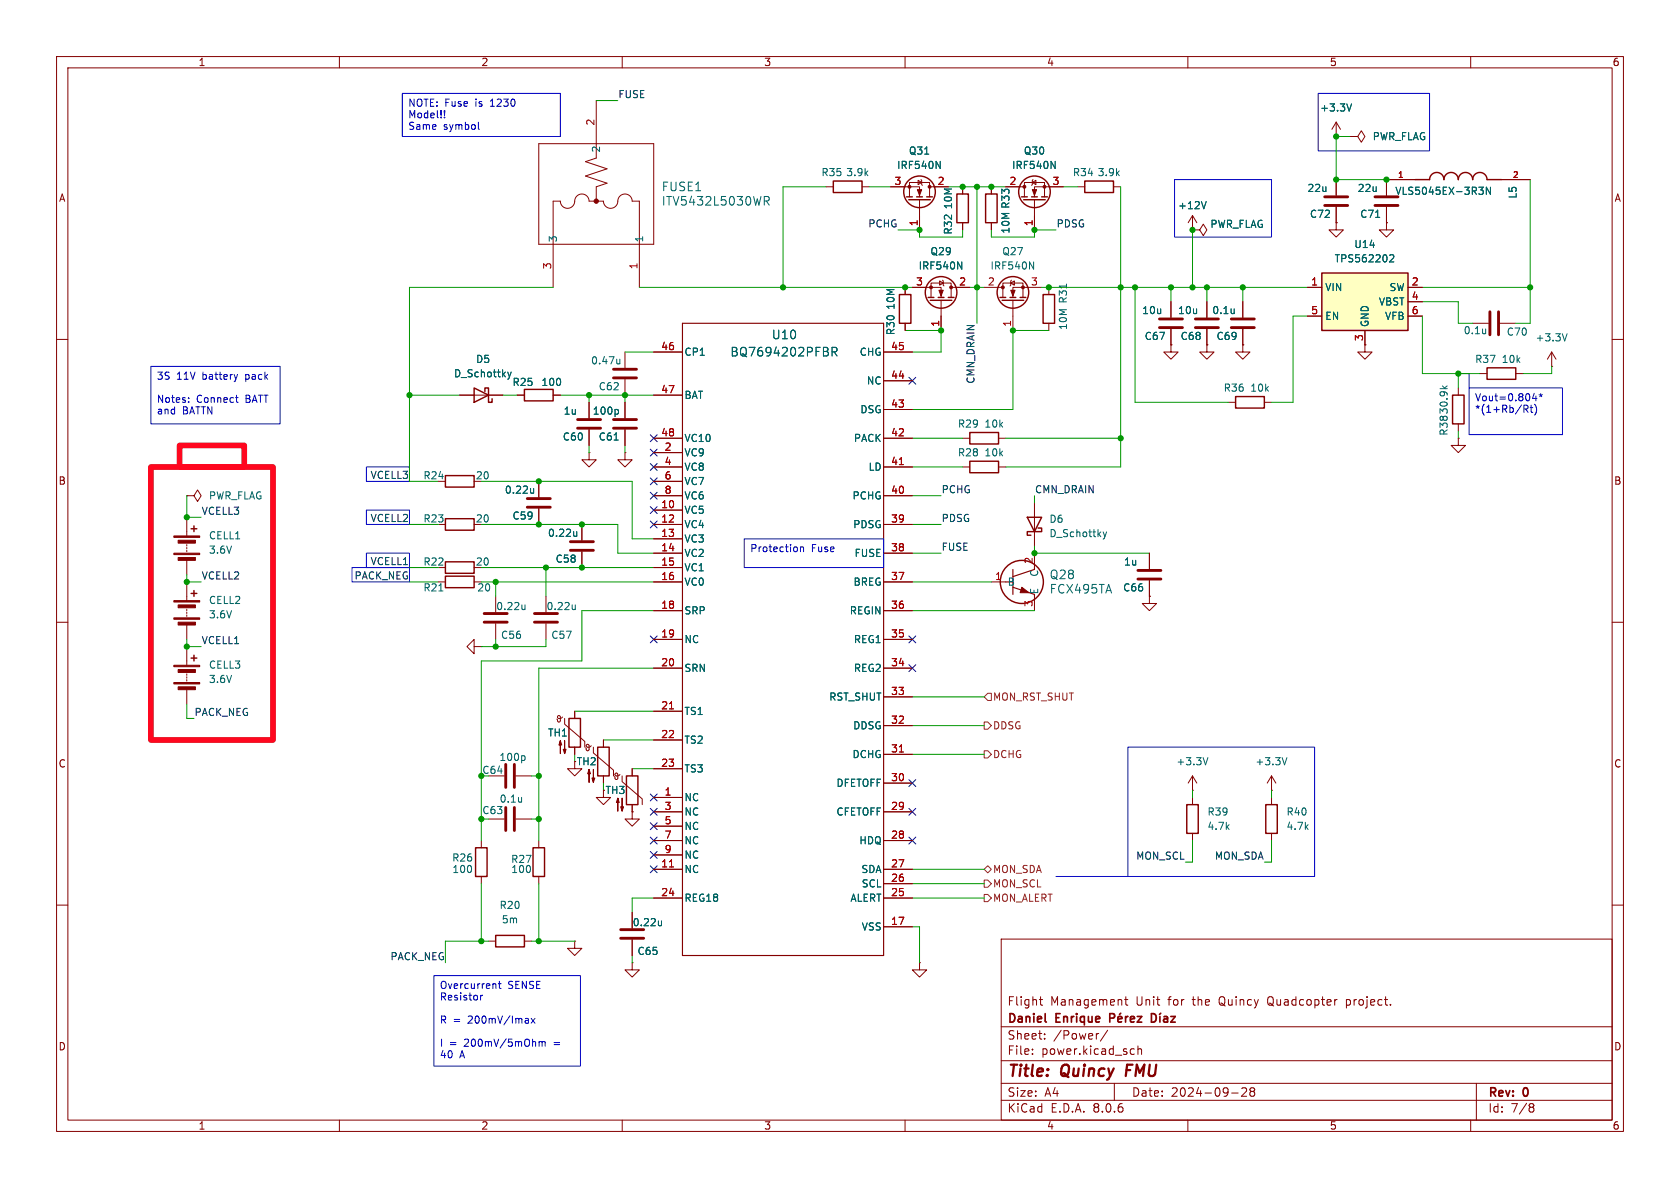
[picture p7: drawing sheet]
<svg xmlns="http://www.w3.org/2000/svg" width="297mm" height="210mm" viewBox="0 0 297 210" stroke-linecap="round" stroke-linejoin="round" font-family="sans-serif">
<g fill="none" stroke="#840000" stroke-width=".18">
<path d="M10 10h277v190h-277zM12 12h273v186h-273zM60 10v2M105.4 17.8v10.1l-1.9 .7 3.8 1.2-3.8 1.3 3.8 1.3-1.9 .6v2.6M110 10v2M160 10v2M210 10v2M260 10v2M95.2 25.4h20.4v17.8h-20.4zM146 33h1.3M152.4 33h1.3M157.5 33h5.1v1.8"/>
<path d="M160.8 34.8v-2.5h3.5v2.5M162.3 31.9l.6 .4-.6 .3zM162.6 35.3v5.3M162.8 31.8l.1 .1v.7l.2 .2M164.3 33h3.3M170.2 33v1.3M170.2 39.4v1.2M175.3 33v1.3M175.3 39.4v1.2M177.8 33h3.3M181.1 34.8v-2.5h3.6v2.5M182.5 32.3l.6-.4v.7z"/>
<path d="M182.6 31.8l-.1 .1v.7l-.1 .2M182.9 35.3v5.3M188 33h-5.1v1.8M190.5 33h1.3M196.8 33h1.3M210.8 38.1v2.5M210.8 38.1l-.7 1.3M210.8 38.1l.8 1.3M236.2 39.4v1.2h1.3l-1.3 1.3-1.3-1.3h1.3M236.2 39.4h.1M236.2 24.1h.1M236.2 21.6v2.5"/>
<path d="M236.2 31.8v2.7M236.2 36.6v2.8M236.2 21.6l-.7 1.3M236.2 21.6l.8 1.3M245.1 39.4v1.2h1.3l-1.3 1.3-1.3-1.3h1.3M245.1 39.4h.1M245.1 31.8h5.1M265.4 31.8h5.1M10 60h2M97.8 50.8v-15.2h1.3a1.31 1.31 0 0 0 1.4 1.2 1.31 1.31 0 0 0 1.1-1.6 1.27 1.27 0 0 1 1.4-.9 1.27 1.27 0 0 1 1.1 1.3h2.6a1.31 1.31 0 0 0 1.4 1.2 1.31 1.31 0 0 0 1.2-1.6 1.27 1.27 0 0 1 1.4-.9 1.27 1.27 0 0 1 1.1 1.3h1.2v15.2M160 50.8v1.3M160 57.2v1.2"/>
<path d="M161.3 50.8h5.1v1.8M164.6 52.6v-2.6h3.5v2.6M166.1 49.7l.7 .3-.7 .4zM166.4 53.1v5.3M166.6 49.5l.2 .2v.7l.1 .1M168.1 50.8h3.3M174 50.8h3.3M177.3 52.6v-2.6h3.5v2.6M178.7 50l.6-.3v.7zM178.8 49.5l-.1 .2v.7l-.1 .1M179.1 53.1v5.3M184.1 50.8h-5v1.8"/>
<path d="M185.4 50.8v1.3M185.4 57.2v1.2M207 53.3v2.8M207 58.2v2.8M210.8 40.6h1.3l.6-1 .7 1-.7 1.1-.6-1.1M210.8 40.6h.1M213.4 53.3v2.8M213.4 58.2v2.8M219.7 53.3v2.8M219.7 58.2v2.8M260.3 57.2h2.8M265.2 57.2h2.8"/>
<path d="M285 60h2M81.3 69.9h7.6M91.4 69.9h1.3M97.8 69.9h1.3M104.1 71.1v2.8M104.1 75.9v2.8M110.5 62.2v2.8M110.5 67.1v2.8M110.5 71.1v2.8M110.5 75.9v2.8M115.6 69.9h5M115.6 77.5h5"/>
<path d="M115.6 62.2h5M156.2 77.5h5.1M156.2 72.4h5.1M156.2 67.3h5.1M156.2 62.2h5.1M170.2 77.5h1.2M176.5 77.5h1.3M207 61v1.2h1.3l-1.3 1.3-1.3-1.3h1.3M207 61h.1M213.4 61v1.2h1.2l-1.2 1.3-1.3-1.3h1.3M213.4 61h.1M217.2 71.1h1.2"/>
<path d="M219.7 61v1.2h1.3l-1.3 1.3-1.3-1.3h1.3M219.7 61h.1M223.5 71.1h1.3M241.3 61v1.2h1.3l-1.3 1.3-1.3-1.3h1.3M241.3 61h.1M257.8 77.5v1.2h1.3l-1.3 1.3-1.3-1.3h1.3M257.8 77.5h.1M257.8 68.6v1.3M257.8 74.9v1.3M274.3 64.8h.1M274.3 62.2l-.7 1.3M274.3 62.2v2.6"/>
<path d="M274.3 62.2l.8 1.3M33 87.6h1.3l.6-1 .7 1-.7 1-.6-1M33 87.6h.1M33 91.4v3.3M33 96.3v.2M33 96.8v.2M33 97.3v.2M33 99.1v2.5M77.5 92.7h1.2M77.5 85.1h1.2M95.2 85.1v2.8M95.2 89.9v2.8"/>
<path d="M102.9 92.7v2.8M102.9 97.5v2.8M104.1 80v1.3h1.3l-1.3 1.3-1.2-1.3h1.2M104.1 80h.1M110.5 80v1.3h1.3l-1.3 1.3-1.3-1.3h1.3M110.5 80h.1M115.6 92.7h5M115.6 85.1h5M115.6 90.2h5M115.6 95.3h5M115.6 97.8h5M115.6 80h5"/>
<path d="M115.6 82.6h5M115.6 87.6h5M156.2 92.7h5.1M156.2 97.8h5.1M156.2 82.6h5.1M156.2 87.6h5.1M170.2 82.6h1.2M176.5 82.6h1.3M182.9 88.9v7.6M182.9 97.8v2.5M203.2 97.8v2.8M10 110h2"/>
<path d="M33 102.9v3.3M33 107.7v.3M33 108.2v.3M33 108.7v.3M33 110.5v2.5M33 114.3v3.3M33 119.1v.3M33 119.6v.3M77.5 100.3h1.2M77.5 102.9h1.2M83.8 114.3v-1.3l-1.3 1.3 1.3 1.3v-1.3h1.3M83.8 102.9h1.3"/>
<path d="M85.1 114.3h.1M87.6 105.4v2.8M87.6 110.2v2.8M96.5 105.4v2.8M96.5 110.2v2.8M115.6 100.3h5M115.6 102.9h5M115.6 108h5M115.6 113h5M115.6 118.1h5M156.2 102.9h5.1M156.2 108h5.1"/>
<path d="M156.2 113h5.1M156.2 118.1h5.1M175.3 102.9h2.5M182.9 105.4v2.6M203.2 105.4v1.3h1.3l-1.3 1.3-1.3-1.3h1.3M203.2 105.4h.1M203.2 102.6v2.8M285 110h2M33 120.1v.3M33 121.9v2.6M86.4 137.2h2.8M91.2 137.2h2.8"/>
<path d="M99.4 126.7l-.3 .3h-.3l-.2-.1v-.3l.2-.1 .3 .2v.7l-.2 .2h-.3l-.2-.5M99.8 127v1l3.6 3.1v1M101.6 134.6v1.3h1.3l-1.3 1.3-1.3-1.3h1.3M101.6 125.7v1.3M101.6 132.1v1.3M103.9 132.1l-.3-.3 .3-.2 .2 .2v.7l-.1 .2-.3-.1-.2-.4M104.5 131.8l-.3 .3h-.3M104.9 132.1v1l3.6 3v1.1M106.7 139.7v1.3h1.2l-1.2 1.2-1.3-1.2h1.3M106.7 130.8v1.3M106.7 137.2v1.2M109 137.2l-.3-.3 .2-.2 .3 .2v.7l-.1 .2-.3-.1-.2-.4"/>
<path d="M109.6 136.9l-.3 .2-.3 .1M110 137.2v1l3.5 3v1M111.8 135.9v1.3M115.6 125.7h5M115.6 130.8h5M115.6 135.9h5M156.2 138.4h5.1M156.2 133.4h5.1M156.2 128.3h5.1M156.2 123.2h5.1M210.8 139.7h.1M210.8 137.2l-.7 1.2"/>
<path d="M210.8 137.2v2.5M210.8 137.2l.8 1.2M224.8 139.7h.1M224.8 137.2v2.5M224.8 137.2l-.8 1.2M224.8 137.2l.8 1.2M10 160h2M85.1 148.6v1.3M85.1 154.9v1.3M86.4 144.8h2.8M91.2 144.8h2.8M95.2 148.6v1.3"/>
<path d="M95.2 154.9v1.3M111.8 143.5v1.3h1.2l-1.2 1.3-1.3-1.3h1.3M111.8 143.5h.1M111.8 142.2v1.3M115.6 141h5M115.6 153.7h5M115.6 158.8h5M115.6 148.6h5M115.6 143.5h5M115.6 146.1h5M115.6 151.1h5M156.2 153.7h5.1"/>
<path d="M156.2 158.8h5.1M156.2 156.2h5.1M156.2 148.6h5.1M156.2 143.5h5.1M210.8 141v1.2M210.8 147.3v1.3M224.8 141v1.2M224.8 147.3v1.3M285 160h2M86.4 166.4h1.2M92.7 166.4h1.3M101.6 166.4v1.2h1.3l-1.3 1.3-1.3-1.3h1.3"/>
<path d="M101.6 166.4h.1M111.8 170.2v1.3h1.2l-1.2 1.2-1.3-1.2h1.3M111.8 170.2h.1M111.8 161.3v2.8M111.8 166.1v2.8M156.2 163.8h5.1M162.6 170.2v1.3h1.2l-1.2 1.2-1.3-1.2h1.3M162.6 170.2h.1M177 166h108v32h-108zM183.7 176.7h.6M184 176.2v1.3l.3 .2M198.8 176.7h.6"/>
<path d="M199 176.2v1.3l.4 .2M236.2 176.7h.2M238 176.7v1.5M238 177.6l.2 .1M238.2 176.7l-.2 .1M60 198v2M110 198v2M160 198v2M177 194.5h108M177 191.5h108M177 187.5h108M177 181.5h108"/>
<path d="M182.5 186.3v.1M182.5 185.5v.1M184.7 183.6v.1M184.7 182.8v.1M194.2 182.7l-.2 .1M195.8 182.1l-1.3 2M197 191.5v3M200.1 185.4l.4 .1M200.5 186.3l-.4 .1M201.2 185.5l.2-.1 .3 .1 .1 .9M201.2 184.9v1.5M210 198v2"/>
<path d="M217.7 193.2h1.2M219.5 192.4l.6-.1 .2 .1 .1 .3-.9 1.1h.9M221.2 192.9l-.2-.2 .2-.4 .5 .1 .1 .2-.3 .3M221.2 192.9l-.2 .3v.3l.2 .3 .5-.1 .1-.2-.1-.4-.2-.2M221.2 192.9h.3M260 198v2M261 191.5v6.5M270.6 195.1h.3l.3 .3-.3 .3M270.6 195.7h.3M270.9 195.7l.2 .2 .1 .4-.3 .3h-.3"/>
</g>
<path d="M199.3 188.2l-.3 2" fill="none" stroke="#840000" stroke-width=".4"/>
<g fill="none" stroke="#840000" stroke-width=".3">
<path d="M196.2 180l.7-.1 .2-.2-.1-.4-.2-.1h-.6v1.5M198.1 179.1l-.2 .2M199 179.7v1M199.4 179.7l-.3 .1-.1 .2M201.1 179.7h.7l-.7 1h.7M203.6 179.2a.76 .76 0 0 1 .8 .7 .76 .76 0 0 1-.8 .8zM205.1 179.7v1M205.2 179.1l-.2 .2M205.8 179.8h.5l.1 .9M207 179.7h.8l-.8 1h.8M184.8 180.6l.2 .1M197.6 180.2l.7-.2v-.2l-.5-.1-.2 .2 .1 .7h.6"/>
<path d="M199.8 180.2l.8-.2-.1-.2-.4-.1-.3 .2 .1 .7h.6M206.4 180l-.5 .1a.29 .29 0 0 0-.2 .3 .29 .29 0 0 0 .2 .3l.5-.1"/>
</g>
<g fill="none" stroke="#006464" stroke-width=".18">
<path d="M238.9 18.4l-.4 1.2M135.1 35.5h.7l.2-.3-.1-.3-.2-.2h-.6v1.6M135.5 35.5l.5 .8M165.5 28.5l.7 1.3v-1.3M185.8 28.5l.7 1.3v-1.3M213.2 35.6l-.4 1.3M261.4 33.1h.8l-.4 .5 .4 .1v.4l-.2 .3h-.4M263.5 33.1v1.3l-.7-1.3v1.3M169.3 46.3l.7 1.3v-1.3M182 46.3l.7 1.3v-1.3M188.5 50.2v.7M218.2 54.6v.8"/>
<path d="M218.2 55.3l-.1 .1M262.6 58.2v.8M262.6 58.9h.1M277 59l-.4 1.3M89.8 65.8l.3 .8M90.1 66.6l-.3 .4M90.4 65.8l-.3 .8M108.6 77.8h.7M109.1 72.4l.2 .2v.4l-.2 .2M109.6 63.5v.8M109.6 64.2l-.4 .1M147.1 62.2l.7-.1 .2-.2-.1-.4-.2-.1h-.6v1.5"/>
<path d="M147.5 62.2l.5 .7M255 68.2l.5 .5M255.8 68.2l-.4 .4M94.3 86.3v.9M94.3 87.1l-.3 .1M102 94v.8M102 94.7l-.4 .1M195 94l.3 .9M195.3 94.9l-.3 .4M195.6 94l-.3 .9M77.6 104.5h.7M92.8 106.9v.9"/>
<path d="M92.8 107.6l-.4 .2M101.7 106.9v.9M101.7 107.6l-.4 .2M92.6 133.6l.2 .2v.4l-.2 .2M213.5 133.9l-.4 1.3M227.5 133.9l-.4 1.3M92.2 141v.8M92.2 141.7h-.1M116.9 162.8v.8M116.9 163.5l-.3 .1"/>
</g>
<g fill="none" stroke="#840000" stroke-width=".51">
<path d="M234.2 34.8h4.1M234.2 36.3h4.1M205 56.4h4M205 57.9h4M211.3 56.4h4.1M211.3 57.9h4.1M217.7 56.4h4M217.7 57.9h4M263.4 55.1v4.1M264.9 55.1v4.1M102.1 74.2h4.1M102.1 75.7h4.1"/>
<path d="M108.5 74.2h4M108.5 75.7h4M108.5 65.3h4M108.5 66.8h4M93.2 88.1h4.1M93.2 89.7h4.1M100.8 95.8h4.1M100.8 97.3h4.1M85.6 108.5h4.1M85.6 110h4.1M94.5 108.5h4.1M94.5 110h4.1"/>
<path d="M201.2 100.8h4M201.2 102.4h4M89.4 135.1v4.1M90.9 135.1v4.1M89.4 142.7v4.1M90.9 142.7v4.1M109.7 164.3h4.1M109.7 165.9h4.1"/>
</g>
<g fill="none" stroke="#840000" stroke-width=".25">
<path d="M147.3 32h5.1v2h-5.1zM160.3 34.8h1M160.7 35.3h3.8M162.1 34.8h1M163.8 34.8h1M169.2 34.3h2v5.1h-2zM174.2 34.3h2.1v5.1h-2.1zM180.6 34.8h1M181 35.3h3.8M182.4 34.8h1M184.1 34.8h1.1M191.8 32h5v2h-5z"/>
<path d="M250.2 31.8h2.5a1.27 1.27 0 0 1 1.3-1.3 1.27 1.27 0 0 1 1.3 1.3 1.27 1.27 0 0 1 1.2-1.3 1.27 1.27 0 0 1 1.3 1.3 1.27 1.27 0 0 1 1.3-1.3 1.27 1.27 0 0 1 1.2 1.3 1.27 1.27 0 0 1 1.3-1.3 1.27 1.27 0 0 1 1.3 1.3h2.5M159 52.1h2v5.1h-2zM164.1 52.6h1M164.5 53.1h3.8M165.9 52.6h1M167.6 52.6h1.1M176.8 52.6h1M177.2 53.1h3.8M178.6 52.6h1M180.3 52.6h1.1M184.4 52.1h2v5.1h-2zM83.8 68.6l2.6 1.3-2.6 1.2z"/>
<path d="M85.7 69.2v-.6h.7v2.5h.6v-.6M92.7 68.8h5.1v2.1h-5.1zM171.4 76.5h5.1v2h-5.1zM218.4 70.1h5.1v2h-5.1zM256.8 69.9h2v5h-2zM33.8 93.5h1M34.3 93v1M78.7 99.3h5.1v2h-5.1zM78.7 91.7h5.1v2h-5.1zM78.7 84.1h5.1v2h-5.1zM171.4 81.5h5.1v2.1h-5.1zM181.6 91.4h2.5l-1.2 2.6z"/>
<path d="M183.5 93.3h.6v.7h-2.5v.6h.6M33.8 104.9h1M33.8 116.3h1M34.3 104.4v1M34.3 115.8v1M78.7 101.9h5.1v2h-5.1zM100.6 127h2v5.1h-2zM105.7 132.1h2v5.1h-2zM110.7 137.2h2.1v5h-2.1zM84.1 149.9h2v5h-2zM94.2 149.9h2.1v5h-2.1zM209.8 142.2h2v5.1h-2z"/>
<path d="M223.8 142.2h2v5.1h-2zM87.6 165.4h5.1v2h-5.1z"/>
<circle cx="162.6" cy="33.9" r="2.79"/>
<circle cx="182.9" cy="33.9" r="2.79"/>
<circle cx="166.4" cy="51.7" r="2.79"/>
<circle cx="179.1" cy="51.7" r="2.79"/>
<circle cx="180.6" cy="102.9" r="3.8"/>
</g>
<path d="M120.6 57.2h35.6v111.7h-35.6zM179.1 100.7v4.4M179.1 103.8l3.8 1.3M182.9 100.7l-3.8 1.2" fill="none" stroke="#840000" stroke-width=".2"/>
<g fill="#840000" stroke="#840000" stroke-width=".18">
<path d="M180.6 103.8l1.3 1h-1.6z"/>
<path d="M182.5 33.5h.8l-.4 1z"/>
<path d="M166 51.3h.8l-.4 1z"/>
<path d="M178.7 51.3h.8l-.4 1z"/>
<path d="M162.2 33.5h.7l-.3 1z"/>
<path d="M30.7 109.2h4.6v.3h-4.6z"/>
<path d="M30.7 106.2h4.6v.2h-4.6z"/>
<path d="M31.5 110h3v.5h-3z"/>
<path d="M31.5 106.9h3v.5h-3z"/>
<path d="M30.7 120.7h4.6v.2h-4.6z"/>
<path d="M30.7 117.6h4.6v.3h-4.6z"/>
<path d="M31.5 121.4h3v.5h-3z"/>
<path d="M31.5 118.4h3v.5h-3z"/>
<path d="M30.7 97.8h4.6v.2h-4.6z"/>
<path d="M30.7 94.7h4.6v.3h-4.6z"/>
<path d="M31.5 98.6h3v.5h-3z"/>
<path d="M31.5 95.5h3v.5h-3z"/>
<path d="M99.1 130.9l.2 .8h-.5l.3-.8v2.3z"/>
<path d="M99.8 130.9v2.3l-.2-.7h.5l-.3 .7z"/>
<path d="M104.1 136l.3 .8h-.5l.2-.8v2.3z"/>
<path d="M104.9 136v2.3l-.3-.8h.6l-.3 .8z"/>
<path d="M109.2 141.1l.3 .8h-.5l.2-.8v2.3z"/>
<path d="M110 141.1v2.3l-.3-.8h.5l-.2 .8z"/>
<circle cx="184.7" cy="33" r=".25"/>
<circle cx="181.1" cy="33" r=".25"/>
<circle cx="164.6" cy="50.8" r=".25"/>
<circle cx="168.1" cy="50.8" r=".25"/>
<circle cx="180.8" cy="50.8" r=".25"/>
<circle cx="177.3" cy="50.8" r=".25"/>
<circle cx="160.8" cy="33" r=".25"/>
<circle cx="164.3" cy="33" r=".25"/>
<circle cx="105.4" cy="35.6" r=".38"/>
</g>
<path d="M159 82.1h.7M118.4 125.3h.7M159 132.9h.7M118.4 153.3h.7" fill="none" stroke="#a90000" stroke-width=".18"/>
<path d="M233.7 48.3h15.2v10.1h-15.2z" fill="#ffffc2"/>
<path d="M233.7 48.3h15.2v10.1h-15.2zM262.9 65h5.1v2.1h-5.1z" fill="none" stroke="#840000" stroke-width=".25"/>
<g fill="none" stroke="#840000" stroke-width=".18">
<path d="M157.5 33h2.5M162.6 38.1v2.5M165.1 33h2.5M170.2 33v1.3M170.2 39.4v1.2M175.3 33v1.3M175.3 39.4v1.2M177.8 33h2.5M182.9 38.1v2.5M185.4 33h2.6M236.2 24.1h.1M236.2 39.4h.1"/>
<path d="M236.2 31.8v2.7M236.2 36.6v2.8M238.8 24.1h1.2l.7-1 .6 1-.6 1-.7-1M238.8 24.1h.1M245.1 39.4h.1M245.1 36.6v2.8M250.2 31.8h-5.1v2.7M265.4 31.8h5.1M160 50.8v1.3M160 57.2v1.2M161.3 50.8h2.5M166.4 55.9v2.5"/>
<path d="M168.9 50.8h2.5M207 53.3v2.8M207 58.2v2.8M210.8 40.6h.1M213.4 53.3v2.8M213.4 58.2v2.8M219.7 53.3v2.8M219.7 58.2v2.8M231.1 50.8h2.6M231.1 55.9h2.6M241.3 58.4v2.6M248.9 50.8h2.6"/>
<path d="M248.9 53.3h2.6M248.9 55.9h2.6M81.3 69.9h2.5M86.4 69.9h2.5M91.4 69.9h1.3M97.8 69.9h1.3M104.1 71.1v2.8M104.1 75.9v2.8M110.5 71.1v2.8M110.5 75.9v2.8M115.6 69.9h5M115.6 77.5h5"/>
<path d="M115.6 62.2h5M156.2 77.5h5.1M156.2 72.4h5.1M156.2 67.3h5.1M156.2 62.2h5.1M207 61h.1M213.4 61h.1M219.7 61h.1M241.3 61h.1M261.6 66h1.3M268 66h1.2M95.2 85.1v2.8"/>
<path d="M95.2 89.9v2.8M102.9 92.7v2.8M102.9 97.5v2.8M115.6 90.2h5M115.6 92.7h5M115.6 95.3h5M115.6 97.8h5M115.6 80h5M115.6 82.6h5M115.6 87.6h5M115.6 85.1h5M156.2 92.7h5.1"/>
<path d="M156.2 97.8h5.1M156.2 82.6h5.1M156.2 87.6h5.1M203.2 97.8v2.8M115.6 100.3h5M115.6 102.9h5M115.6 108h5M115.6 113h5M115.6 118.1h5M156.2 102.9h5.1M156.2 108h5.1M156.2 113h5.1"/>
<path d="M156.2 118.1h5.1M203.2 105.4h.1M203.2 102.6v2.8M101.6 125.7v1.3M101.6 132.1v1.3M106.7 130.8v1.3M106.7 137.2v1.2M111.8 135.9v1.3M115.6 125.7h5M115.6 130.8h5M115.6 135.9h5M156.2 138.4h5.1"/>
<path d="M156.2 133.4h5.1M156.2 128.3h5.1M156.2 123.2h5.1M111.8 143.5h.1M111.8 142.2v1.3M115.6 141h5M115.6 153.7h5M115.6 158.8h5M115.6 148.6h5M115.6 143.5h5M115.6 146.1h5M115.6 151.1h5"/>
<path d="M156.2 153.7h5.1M156.2 158.8h5.1M156.2 156.2h5.1M156.2 148.6h5.1M156.2 143.5h5.1M111.8 161.3v2.8M111.8 166.1v2.8M156.2 163.8h5.1"/>
</g>
<g fill="none" stroke="#006464" stroke-width=".18">
<path d="M238.9 18.4l-.4 1.2M165.5 28.5l.7 1.3v-1.3M185.8 28.5l.7 1.3v-1.3M213.2 35.6l-.4 1.3M243.2 38.4h.7M261.4 33.1h.8l-.4 .5 .4 .1v.4l-.2 .3h-.4M263.5 33.1v1.3l-.7-1.3v1.3M169.3 46.3l.7 1.3v-1.3M218.2 54.6v.8M218.2 55.3l-.1 .1M245.7 45.2l.5-.2 .2 .4-.8 .9h.8M89.8 65.8l.3 .8"/>
<path d="M90.1 66.6l-.3 .4M90.4 65.8l-.3 .8M108.6 77.8h.7M109.1 72.4l.2 .2v.4l-.2 .2M147.1 62.2l.7-.1 .2-.2-.1-.4-.2-.1h-.6v1.5M147.5 62.2l.5 .7M94.3 86.3v.9M94.3 87.1l-.3 .1M102 94v.8M102 94.7l-.4 .1M116.9 162.8v.8M116.9 163.5l-.3 .1"/>
</g>
<path d="M243.1 34.8h4M243.1 36.3h4" fill="none" stroke="#840000" stroke-width=".51"/>
<path d="M174 127.6h.6l.7 .7-.7 .6h-.6zM174 132.7h.6l.7 .7-.7 .6h-.6zM174.6 122.6h.7v1.2h-.7l-.6-.6zM174 158.1h.6l.7 .7-.7 .6h-.6zM174 155.6h.6l.7 .6-.7 .6h-.6zM174.6 153l.7 .7-.7 .6-.6-.6z" fill="none" stroke="#725600" stroke-width=".18"/>
<g fill="none" stroke="#0000c2" stroke-width=".18">
<path d="M71.1 16.5h28v7.6h-28zM78.5 19.6l.1 .7M78.6 19.6v.7M233 16.5h19.7v10.2h-19.7zM78.6 20.7v.1M84.6 21.6v1.1l.2 .2M207.6 31.8h17.2v10.1h-17.2zM26.7 64.8h22.8v10.1h-22.8zM33.3 71v.1M33.3 70.3v.2M41.6 70.3h.5M41.9 71.1h.2"/>
<path d="M42 66.2l-.3 .8M257.8 66h1.9v2.6M259.7 68.6h16.5v8.2h-16.5zM269.7 72.3l.4 .6M270.1 71.9l-.1 .3-.6 .1M270.5 72.1h.5M270.7 71.6v1.1l.3 .2M271.2 69.5l-.3 .9h.8M271.3 71.4a1.46 1.46 0 0 1 0 2M271.5 70v.9M272.1 69.8l.3 .1M272.4 69.6v.3"/>
<path d="M272.4 69.9l-.2 .2M272.4 69.9l.2 .2M272.7 69.8l-.3 .1M64.8 97.8h7.6v2.5h-7.6zM64.8 90.2h7.6v2.5h-7.6zM64.8 82.6h7.6v2.5h-7.6zM131.6 95.3h24.6v5h-24.6zM141.5 96.7v.8M141.5 96.8l.2-.1h.3l.1 .8M62.2 100.3h10.2v2.6h-10.2zM199.4 132.1h33v22.8h-33zM186.7 154.9h12.7"/>
<path d="M76.7 172.5h25.9v16h-25.9zM85 175.9v.9M85.3 175.9l-.3 .3M87.5 173.9l.2 .2v.6M88.1 173.9h.5M88.3 173.5v1.1l.3 .1M93.4 180.1v.8M93.4 180.8l-.1 .1M93.4 180.3l-.1 .1M93.9 180l.7 .9M94.6 180l-.7 .9M95.3 184.1v.9"/>
<path d="M95.3 184.2l.4-.1 .1 .2M95.8 184.3l.2-.2 .3 .1 .1 .8M95.8 184.3v.7"/>
</g>
<path d="M31.7 78.7h11.5v3.9h-11.5zM26.7 82.6h21.6v48.2h-21.6z" fill="none" stroke="#ff071f" stroke-width="1"/>
<g fill="none" stroke="#009600" stroke-width=".18">
<path d="M105.4 17.8h3.8M146 33h-7.6v17.8M153.7 33h3.8M167.6 33h10.2M172.7 33v24.2M188 33h2.5M198.1 33v49.6h-20.3M238.8 24.1h-2.6v7.7h8.9M270.5 31.8v25.4h-2.5M97.8 50.8h-25.4v34.3h5.1M113 50.8h48.3M158.7 40.6h3.9v1.3h7.6v-1.3"/>
<path d="M160 58.4h6.4v3.8h-5.1M171.4 50.8h2.6M175.3 40.6v1.3h7.6v-1.3h3.8M184.1 50.8h47M185.4 58.4h-6.3v14h-17.8M200.7 50.8v20.3h16.5M207 50.8v2.5M210.8 40.6v10.2M213.4 50.8v2.5M219.7 50.8v2.5M231.1 55.9h-2.5v15.2h-3.8M251.5 55.9v10.1h10.1"/>
<path d="M251.5 50.8h19M251.5 53.3h6.3v3.9h2.5M72.4 69.9h8.9M88.9 69.9h2.5M99.1 69.9h16.5M104.1 69.9v1.2M104.1 78.7v1.3M110.5 69.9v1.2M110.5 78.7v1.3M110.5 62.2h5.1M161.3 77.5h8.9M177.8 77.5h20.3"/>
<path d="M257.8 66v2.6M257.8 76.2v1.3M274.3 64.8v1.2h-5.1M33 87.6v3.8h2.6M72.4 92.7h5.1M85.1 92.7h24.1v5.1h6.4M85.1 85.1h26.7v10.2h3.8M161.3 97.8h5.1M161.3 92.7h5.1M161.3 87.6h5.1M161.3 82.6h8.9M182.9 96.5v1.3h20.3"/>
<path d="M182.9 87.6v1.3M33 101.6v1.3h2.6M33 113v1.3h2.6M72.4 100.3h5.1M72.4 102.9h5.1M85.1 100.3h30.5M85.1 102.9h30.5M87.6 102.9v2.5M87.6 113v1.3M96.5 100.3v5.1M96.5 113v1.3h-11.4M115.6 108h-12.7v8.8h-17.8v31.8"/>
<path d="M115.6 118.1h-20.4v30.5M161.3 108h21.6M161.3 102.9h14M33 124.5v2.5h1.3M94 137.2h1.2M101.6 125.7h14M101.6 133.4v1.2M106.7 138.4v1.3M106.7 130.8h8.9M111.8 135.9h3.8M161.3 123.2h12.7M161.3 128.3h12.7"/>
<path d="M161.3 133.4h12.7M210.8 139.7v1.3M224.8 139.7v1.3M85.1 156.2v10.2M85.1 144.8h1.3M94 144.8h1.2M95.2 156.2v10.2M115.6 158.8h-3.8v2.5M161.3 158.8h12.7M161.3 156.2h12.7M161.3 153.7h12.7M210.8 148.6v3.8h-1.3"/>
<path d="M224.8 148.6v3.8h-1.3M86.4 166.4h-7.7v3.8M94 166.4h7.6M111.8 168.9v1.3M161.3 163.8h1.3v6.4"/>
</g>
<g fill="none" stroke="#000084" stroke-width=".18">
<path d="M115 79.4l1.2 1.2M115 76.9l1.2 1.2M116.2 79.4l-1.2 1.2M116.2 76.9l-1.2 1.2M160.7 66.7l1.2 1.2M161.9 66.7l-1.2 1.2M115 92.1l1.2 1.2M115 81.9l1.2 1.3M115 89.6l1.2 1.2M115 87l1.2 1.2M115 84.5l1.2 1.2M116.2 92.1l-1.2 1.2"/>
<path d="M116.2 81.9l-1.2 1.3M116.2 89.6l-1.2 1.2M116.2 87l-1.2 1.2M116.2 84.5l-1.2 1.2M115 112.4l1.2 1.2M116.2 112.4l-1.2 1.2M160.7 112.4l1.2 1.2M160.7 117.5l1.2 1.2M161.9 112.4l-1.2 1.2M161.9 117.5l-1.2 1.2M160.7 137.8l1.2 1.2M161.9 137.8l-1.2 1.2"/>
<path d="M115 150.5l1.2 1.2M115 153.1l1.2 1.2M115 148l1.2 1.2M115 140.4l1.2 1.2M115 142.9l1.2 1.2M115 145.4l1.2 1.3M116.2 150.5l-1.2 1.2M116.2 153.1l-1.2 1.2M116.2 148l-1.2 1.2M116.2 140.4l-1.2 1.2M116.2 142.9l-1.2 1.2M116.2 145.4l-1.2 1.3"/>
<path d="M160.7 142.9l1.2 1.2M160.7 148l1.2 1.2M161.9 142.9l-1.2 1.2M161.9 148l-1.2 1.2"/>
</g>
<path d="M159 82.1h.7M118.4 125.3h.7M159 132.9h.7M118.4 153.3h.7" fill="none" stroke="#a90000" stroke-width=".18"/>
<g fill="#009600" stroke="#009600" stroke-width=".18">
<circle cx="245.1" cy="31.8" r=".46"/>
<circle cx="270.5" cy="50.8" r=".46"/>
<circle cx="257.8" cy="66" r=".46"/>
<circle cx="236.2" cy="31.8" r=".46"/>
<circle cx="166.4" cy="58.4" r=".46"/>
<circle cx="138.4" cy="50.8" r=".46"/>
<circle cx="160" cy="50.8" r=".46"/>
<circle cx="182.9" cy="97.8" r=".46"/>
<circle cx="198.1" cy="77.5" r=".46"/>
<circle cx="179.1" cy="58.4" r=".46"/>
<circle cx="185.4" cy="50.8" r=".46"/>
<circle cx="198.1" cy="50.8" r=".46"/>
<circle cx="207" cy="50.8" r=".46"/>
<circle cx="162.6" cy="40.6" r=".46"/>
<circle cx="172.7" cy="50.8" r=".46"/>
<circle cx="170.2" cy="33" r=".46"/>
<circle cx="172.7" cy="33" r=".46"/>
<circle cx="182.9" cy="40.6" r=".46"/>
<circle cx="175.3" cy="33" r=".46"/>
<circle cx="213.4" cy="50.8" r=".46"/>
<circle cx="210.8" cy="50.8" r=".46"/>
<circle cx="219.7" cy="50.8" r=".46"/>
<circle cx="200.7" cy="50.8" r=".46"/>
<circle cx="236.2" cy="24.1" r=".46"/>
<circle cx="210.8" cy="40.6" r=".46"/>
<circle cx="102.9" cy="92.7" r=".46"/>
<circle cx="96.5" cy="100.3" r=".46"/>
<circle cx="95.2" cy="92.7" r=".46"/>
<circle cx="72.4" cy="69.9" r=".46"/>
<circle cx="95.2" cy="85.1" r=".46"/>
<circle cx="87.6" cy="102.9" r=".46"/>
<circle cx="87.6" cy="114.3" r=".46"/>
<circle cx="95.2" cy="137.2" r=".46"/>
<circle cx="110.5" cy="69.9" r=".46"/>
<circle cx="102.9" cy="100.3" r=".46"/>
<circle cx="104.1" cy="69.9" r=".46"/>
<circle cx="95.2" cy="166.4" r=".46"/>
<circle cx="33" cy="102.9" r=".46"/>
<circle cx="33" cy="114.3" r=".46"/>
<circle cx="33" cy="91.4" r=".46"/>
<circle cx="85.1" cy="166.4" r=".46"/>
<circle cx="85.1" cy="144.8" r=".46"/>
<circle cx="85.1" cy="137.2" r=".46"/>
<circle cx="95.2" cy="144.8" r=".46"/>
</g>
<g font-size="2.8" fill="#840000">
<text x="178" y="190.9">Title:</text>
<text x="187.7" y="190.9">Quincy</text>
<text x="199.9" y="190.9">FMU</text>
</g>
<g font-size="2.1" fill="#006464">
<text x="116.9" y="34">FUSE1</text>
<text x="116.9" y="36.6">ITV5432L5030WR</text>
<text x="129" y="63.2">BQ7694202PFBR</text>
<text x="136.4" y="60.2">U10</text>
<text x="185.5" y="102.6">Q28</text>
<text x="185.5" y="105.1">FCX495TA</text>
</g>
<g font-size="2.1" fill="#840000">
<text x="178" y="178">Flight</text>
<text x="185.7" y="178">Management</text>
<text x="200.9" y="178">Unit</text>
<text x="206.7" y="178">for</text>
<text x="211.1" y="178">the</text>
<text x="215.9" y="178">Quincy</text>
<text x="224.7" y="178">Quadcopter</text>
<text x="238.7" y="178">project.</text>
<text x="178" y="184">Sheet:</text>
<text x="178" y="181.2">Daniel</text>
<text x="186.2" y="184">/Power/</text>
<text x="186.7" y="181.2">Enrique</text>
<text x="178" y="186.7">File:</text>
<text x="184.1" y="186.7">power.kicad_sch</text>
<text x="178" y="196.9">KiCad</text>
<text x="178" y="194.1">Size:</text>
<text x="184.7" y="194.1">A4</text>
<text x="185.7" y="196.9">E.D.A.</text>
<text x="193.3" y="196.9">8.0.6</text>
<text x="200" y="194.1">Date:</text>
<text x="207" y="194.1">2024-09-28</text>
<text x="263" y="194.3">Rev:</text>
<text x="263" y="196.9">Id:</text>
<text x="267.1" y="196.9">7/8</text>
<text x="269.4" y="194.3">0</text>
</g>
<g font-size="1.8" fill="#840000">
<text x="35" y="11.9">1</text>
<text x="85" y="11.9">2</text>
<text x="135" y="11.9">3</text>
<text x="185" y="11.9">4</text>
<text x="235" y="11.9">5</text>
<text x="285" y="11.9">6</text>
<text x="10.3" y="35.9">A</text>
<text x="285.3" y="35.9">A</text>
<text x="10.3" y="85.9">B</text>
<text x="285.3" y="85.9">B</text>
<text x="10.3" y="135.9">C</text>
<text x="101.9" y="135.5">TH2</text>
<text x="285.3" y="135.9">C</text>
<text x="10.3" y="185.9">D</text>
<text x="285.3" y="185.9">D</text>
<text x="35" y="199.9">1</text>
<text x="85" y="199.9">2</text>
<text x="135" y="199.9">3</text>
<text x="185" y="199.9">4</text>
<text x="235" y="199.9">5</text>
<text x="285" y="199.9">6</text>
</g>
<g font-size="1.8" fill="#0f0f0f">
<text x="109.2" y="17.4">FUSE</text>
<text x="153.4" y="40.3">PCHG</text>
<text x="186.7" y="40.3">PDSG</text>
<text x="172.4" y="67.9" transform="rotate(-90 172.4 67.9)">CMN_DRAIN</text>
<text x="65.4" y="84.7">VCELL3</text>
<text x="166.4" y="87.3">PCHG</text>
<text x="182.9" y="87.3">CMN_DRAIN</text>
<text x="35.6" y="91.1">VCELL3</text>
<text x="65.4" y="92.4">VCELL2</text>
<text x="166.4" y="92.4">PDSG</text>
<text x="65.4" y="100">VCELL1</text>
<text x="166.4" y="97.4">FUSE</text>
<text x="35.6" y="102.5">VCELL2</text>
<text x="62.6" y="102.5">PACK_NEG</text>
<text x="35.6" y="114">VCELL1</text>
<text x="34.3" y="126.7">PACK_NEG</text>
<text x="200.8" y="152.1">MON_SCL</text>
<text x="214.7" y="152.1">MON_SDA</text>
<text x="68.9" y="169.8">PACK_NEG</text>
</g>
<g font-size="1.8" fill="#0000c2">
<text x="72.1" y="19.2">NOTE: Fuse</text>
<text x="72.1" y="21.2">Model!!</text>
<text x="72.1" y="23.3">Same</text>
<text x="78.4" y="23.3">symbol</text>
<text x="84.2" y="19.2">is</text>
<text x="87" y="19.2">1230</text>
<text x="27.6" y="67.4">3S</text>
<text x="27.6" y="71.5">Notes:</text>
<text x="31.2" y="67.4">11V</text>
<text x="34.7" y="71.5">Connect</text>
<text x="35.9" y="67.4">battery</text>
<text x="43.5" y="71.5">BATT</text>
<text x="43.7" y="67.4">pack</text>
<text x="260.7" y="71.3">Vout=0.804*</text>
<text x="27.6" y="73.6">and</text>
<text x="32.2" y="73.6">BATTN</text>
<text x="260.7" y="73.3">*(1+Rb/Rt)</text>
<text x="132.5" y="97.9">Protection</text>
<text x="143.4" y="97.9">Fuse</text>
<text x="77.7" y="175.1">Overcurrent</text>
<text x="77.7" y="177.2">Resistor</text>
<text x="89.8" y="175.1">SENSE</text>
<text x="77.7" y="181.3">R =</text>
<text x="77.7" y="185.4">I</text>
<text x="79.4" y="185.4">=</text>
<text x="82.2" y="185.4">200mV/5mOhm</text>
<text x="82.8" y="181.3">200mV/Imax</text>
<text x="98.2" y="185.4">=</text>
<text x="77.7" y="187.4">40</text>
<text x="81.3" y="187.4">A</text>
</g>
<g font-size="1.8" fill="#a90000">
<text x="105.2" y="22.3" transform="rotate(-90 105.2 22.3)">2</text>
<text x="158" y="32.8">3</text>
<text x="165.7" y="32.8">2</text>
<text x="178.4" y="32.8">2</text>
<text x="186" y="32.8">3</text>
<text x="162.3" y="40.1" transform="rotate(-90 162.3 40.1)">1</text>
<text x="182.6" y="40.1" transform="rotate(-90 182.6 40.1)">1</text>
<text x="97.5" y="47.7" transform="rotate(-90 97.5 47.7)">3</text>
<text x="112.8" y="47.7" transform="rotate(-90 112.8 47.7)">1</text>
<text x="161.9" y="50.5">3</text>
<text x="169.5" y="50.5">2</text>
<text x="174.6" y="50.5">2</text>
<text x="182.2" y="50.5">3</text>
<text x="231.7" y="50.5">1</text>
<text x="249.5" y="50.5">2</text>
<text x="249.5" y="53.1">4</text>
<text x="166.1" y="57.9" transform="rotate(-90 166.1 57.9)">1</text>
<text x="178.8" y="57.9" transform="rotate(-90 178.8 57.9)">1</text>
<text x="231.7" y="55.6">5</text>
<text x="249.5" y="55.6">6</text>
<text x="116.8" y="62">46</text>
<text x="157.4" y="62">45</text>
<text x="241" y="60.4" transform="rotate(-90 241 60.4)">3</text>
<text x="116.8" y="69.6">47</text>
<text x="157.4" y="67.1">44</text>
<text x="116.8" y="77.2">48</text>
<text x="157.4" y="77.2">42</text>
<text x="157.4" y="72.1">43</text>
<text x="117.4" y="79.8">2</text>
<text x="117.4" y="82.3">4</text>
<text x="157.4" y="82.3">41</text>
<text x="116.8" y="89.9">10</text>
<text x="117.4" y="84.8">6</text>
<text x="117.4" y="87.4">8</text>
<text x="157.4" y="87.4">40</text>
<text x="116.8" y="92.5">12</text>
<text x="116.8" y="95">13</text>
<text x="157.4" y="92.5">39</text>
<text x="116.8" y="97.5">14</text>
<text x="116.8" y="100.1">15</text>
<text x="157.4" y="97.5">38</text>
<text x="182.6" y="99.8" transform="rotate(-90 182.6 99.8)">2</text>
<text x="116.8" y="102.6">16</text>
<text x="116.8" y="107.7">18</text>
<text x="157.4" y="107.7">36</text>
<text x="157.4" y="102.6">37</text>
<text x="175.8" y="102.6">1</text>
<text x="182.6" y="107.4" transform="rotate(-90 182.6 107.4)">3</text>
<text x="116.8" y="112.8">19</text>
<text x="157.4" y="112.8">35</text>
<text x="116.8" y="117.9">20</text>
<text x="157.4" y="117.9">34</text>
<text x="116.8" y="125.5">21</text>
<text x="157.4" y="122.9">33</text>
<text x="116.8" y="130.6">22</text>
<text x="157.4" y="128">32</text>
<text x="116.8" y="135.6">23</text>
<text x="157.4" y="133.1">31</text>
<text x="117.4" y="140.7">1</text>
<text x="117.4" y="143.3">3</text>
<text x="157.4" y="143.3">29</text>
<text x="157.4" y="138.2">30</text>
<text x="117.4" y="145.8">5</text>
<text x="117.4" y="148.3">7</text>
<text x="157.4" y="148.3">28</text>
<text x="116.8" y="153.4">11</text>
<text x="117.4" y="150.9">9</text>
<text x="157.4" y="156">26</text>
<text x="157.4" y="153.4">27</text>
<text x="116.8" y="158.5">24</text>
<text x="157.4" y="158.5">25</text>
<text x="157.4" y="163.6">17</text>
</g>
<g font-size="1.8" fill="#006464">
<text x="233.3" y="19.9">+3.3V</text>
<text x="106.3" y="27.1" transform="rotate(-90 106.3 27.1)">2</text>
<text x="160.6" y="27.5">Q31</text>
<text x="180.9" y="27.5">Q30</text>
<text x="242.6" y="25">PWR_FLAG</text>
<text x="145.1" y="31.3">R35</text>
<text x="149.5" y="31.3">3.9k</text>
<text x="158.5" y="30.1">IRF540N</text>
<text x="178.8" y="30.1">IRF540N</text>
<text x="189.6" y="31.3">R34</text>
<text x="194" y="31.3">3.9k</text>
<text x="231" y="34.1">22u</text>
<text x="239.9" y="34.1">22u</text>
<text x="246.6" y="34.6">VLS5045EX-3R3N</text>
<text x="268.3" y="35.2" transform="rotate(-90 268.3 35.2)">L5</text>
<text x="168.5" y="41.6" transform="rotate(-90 168.5 41.6)">R32</text>
<text x="168.5" y="37.1" transform="rotate(-90 168.5 37.1)">10M</text>
<text x="178.7" y="41.4" transform="rotate(-90 178.7 41.4)">10M R33</text>
<text x="208.2" y="37.2">+12V</text>
<text x="213.9" y="40.5">PWR_FLAG</text>
<text x="231.5" y="38.7">C72</text>
<text x="240.4" y="38.7">C71</text>
<text x="98.7" y="42.9" transform="rotate(-90 98.7 42.9)">3</text>
<text x="113.9" y="42.9" transform="rotate(-90 113.9 42.9)">1</text>
<text x="162.3" y="47.9">IRF540N</text>
<text x="164.4" y="45.3">Q29</text>
<text x="175" y="47.9">IRF540N</text>
<text x="177.1" y="45.3">Q27</text>
<text x="235.8" y="46.6">TPS562202</text>
<text x="239.3" y="44">U14</text>
<text x="234.2" y="51.7">VIN</text>
<text x="245.5" y="51.7">SW</text>
<text x="158.3" y="59.4" transform="rotate(-90 158.3 59.4)">R30</text>
<text x="158.3" y="54.9" transform="rotate(-90 158.3 54.9)">10M</text>
<text x="188.8" y="58.4" transform="rotate(-90 188.8 58.4)">10M R31</text>
<text x="201.8" y="55.7">10u</text>
<text x="208.2" y="55.7">10u</text>
<text x="214.2" y="55.7">0.1u</text>
<text x="234.2" y="56.7">EN</text>
<text x="242.2" y="57.9" transform="rotate(-90 242.2 57.9)">GND</text>
<text x="243.7" y="54.2">VBST</text>
<text x="244.8" y="56.7">VFB</text>
<text x="258.7" y="59.3">0.1u</text>
<text x="266.3" y="59.5">C70</text>
<text x="84.1" y="64.4">D5</text>
<text x="104.4" y="64.6">0.47u</text>
<text x="120.9" y="63.1">CP1</text>
<text x="151.9" y="63.1">CHG</text>
<text x="202.3" y="60.3">C67</text>
<text x="208.6" y="60.3">C68</text>
<text x="215" y="60.3">C69</text>
<text x="260.7" y="64.4">R37</text>
<text x="265.4" y="64.4">10k</text>
<text x="271.4" y="60.6">+3.3V</text>
<text x="80.2" y="66.9">D_Schottky</text>
<text x="90.5" y="68.4">R25</text>
<text x="95.6" y="68.4">100</text>
<text x="105.7" y="69.2">C62</text>
<text x="120.9" y="70.7">BAT</text>
<text x="153.2" y="68.2">NC</text>
<text x="216.2" y="69.4">R36</text>
<text x="220.9" y="69.4">10k</text>
<text x="99.6" y="73.5">1u</text>
<text x="104.7" y="73.5">100p</text>
<text x="152" y="73.3">DSG</text>
<text x="169.2" y="75.8">R29</text>
<text x="173.9" y="75.8">10k</text>
<text x="256.1" y="77.1" transform="rotate(-90 256.1 77.1)">R38</text>
<text x="256.1" y="73.3" transform="rotate(-90 256.1 73.3)">30.9k</text>
<text x="99.4" y="78.1">C60</text>
<text x="105.7" y="78.1">C61</text>
<text x="120.9" y="80.9">VC9</text>
<text x="120.9" y="83.4">VC8</text>
<text x="120.9" y="78.3">VC10</text>
<text x="150.9" y="78.3">PACK</text>
<text x="153.5" y="83.4">LD</text>
<text x="169.2" y="80.9">R28</text>
<text x="173.9" y="80.9">10k</text>
<text x="36.8" y="88.5">PWR_FLAG</text>
<text x="74.8" y="84.9">R24</text>
<text x="84" y="84.9">20</text>
<text x="89.2" y="87.5">0.22u</text>
<text x="120.9" y="86">VC7</text>
<text x="120.9" y="88.5">VC6</text>
<text x="150.6" y="88.5">PCHG</text>
<text x="36.8" y="95.5">CELL1</text>
<text x="74.8" y="92.6">R23</text>
<text x="84" y="92.6">20</text>
<text x="90.5" y="92">C59</text>
<text x="96.8" y="95.1">0.22u</text>
<text x="120.9" y="91">VC5</text>
<text x="120.9" y="93.6">VC4</text>
<text x="150.7" y="93.6">PDSG</text>
<text x="185.4" y="92.6">D6</text>
<text x="185.4" y="95.2">D_Schottky</text>
<text x="36.8" y="98.1">3.6V</text>
<text x="74.8" y="100.2">R22</text>
<text x="84" y="100.2">20</text>
<text x="98.1" y="99.7">C58</text>
<text x="120.9" y="96.1">VC3</text>
<text x="120.9" y="98.7">VC2</text>
<text x="120.9" y="101.2">VC1</text>
<text x="151" y="98.7">FUSE</text>
<text x="198.6" y="100.2">1u</text>
<text x="36.8" y="107">CELL2</text>
<text x="74.8" y="104.7">R21</text>
<text x="84.3" y="104.7">20</text>
<text x="120.9" y="103.7">VC0</text>
<text x="150.8" y="103.7">BREG</text>
<text x="178.1" y="103.7">B</text>
<text x="183.7" y="105.2" transform="rotate(-90 183.7 105.2)">E</text>
<text x="183.7" y="102.1" transform="rotate(-90 183.7 102.1)">C</text>
<text x="198.5" y="104.7">C66</text>
<text x="36.8" y="109.5">3.6V</text>
<text x="87.6" y="108.1">0.22u</text>
<text x="88.5" y="113.1">C56</text>
<text x="96.5" y="108.1">0.22u</text>
<text x="97.4" y="113.1">C57</text>
<text x="120.9" y="108.8">SRP</text>
<text x="120.9" y="113.9">NC</text>
<text x="150.1" y="108.8">REGIN</text>
<text x="150.9" y="113.9">REG1</text>
<text x="36.8" y="118.4">CELL3</text>
<text x="120.9" y="119">SRN</text>
<text x="150.9" y="119">REG2</text>
<text x="36.8" y="120.9">3.6V</text>
<text x="146.5" y="124.1">RST_SHUT</text>
<text x="96.8" y="130.4">TH1</text>
<text x="120.9" y="126.6">TS1</text>
<text x="120.9" y="131.7">TS2</text>
<text x="150.7" y="129.1">DDSG</text>
<text x="88.2" y="134.7">100p</text>
<text x="120.9" y="136.8">TS3</text>
<text x="150.6" y="134.2">DCHG</text>
<text x="207.9" y="135.5">+3.3V</text>
<text x="221.8" y="135.5">+3.3V</text>
<text x="88.2" y="142.1">0.1u</text>
<text x="106.9" y="140.6">TH3</text>
<text x="120.9" y="141.8">NC</text>
<text x="147.8" y="139.3">DFETOFF</text>
<text x="85.2" y="144.1">C63</text>
<text x="120.9" y="144.4">NC</text>
<text x="120.9" y="146.9">NC</text>
<text x="120.9" y="149.5">NC</text>
<text x="147.8" y="144.4">CFETOFF</text>
<text x="151.8" y="149.5">HDQ</text>
<text x="213.4" y="146.9">4.7k</text>
<text x="213.4" y="144.4">R39</text>
<text x="227.3" y="146.9">4.7k</text>
<text x="227.3" y="144.4">R40</text>
<text x="79.8" y="152.5">R26</text>
<text x="79.9" y="154.5">100</text>
<text x="90.3" y="152.8">R27</text>
<text x="90.3" y="154.5">100</text>
<text x="120.9" y="154.5">NC</text>
<text x="120.9" y="152">NC</text>
<text x="152.2" y="154.5">SDA</text>
<text x="88.2" y="160.9">R20</text>
<text x="120.9" y="159.6">REG18</text>
<text x="150.2" y="159.6">ALERT</text>
<text x="152.2" y="157.1">SCL</text>
<text x="88.6" y="163.4">5m</text>
<text x="111.8" y="163.9">0.22u</text>
<text x="152.2" y="164.7">VSS</text>
<text x="112.6" y="169">C65</text>
</g>
<g font-size="1.8" fill="#725600">
<text x="175.5" y="124.1">MON_RST_SHUT</text>
<text x="175.5" y="129.1">DDSG</text>
<text x="175.5" y="134.2">DCHG</text>
<text x="175.5" y="154.5">MON_SDA</text>
<text x="175.5" y="159.6">MON_ALERT</text>
<text x="175.5" y="157.1">MON_SCL</text>
</g>
<text font-size="1.8" fill="#009600" x="85.2" y="137">C64</text>
<g font-size="1.4" fill="#a90000">
<text x="247" y="31.5">1</text>
<text x="267.4" y="31.5">2</text>
</g>
</svg>
